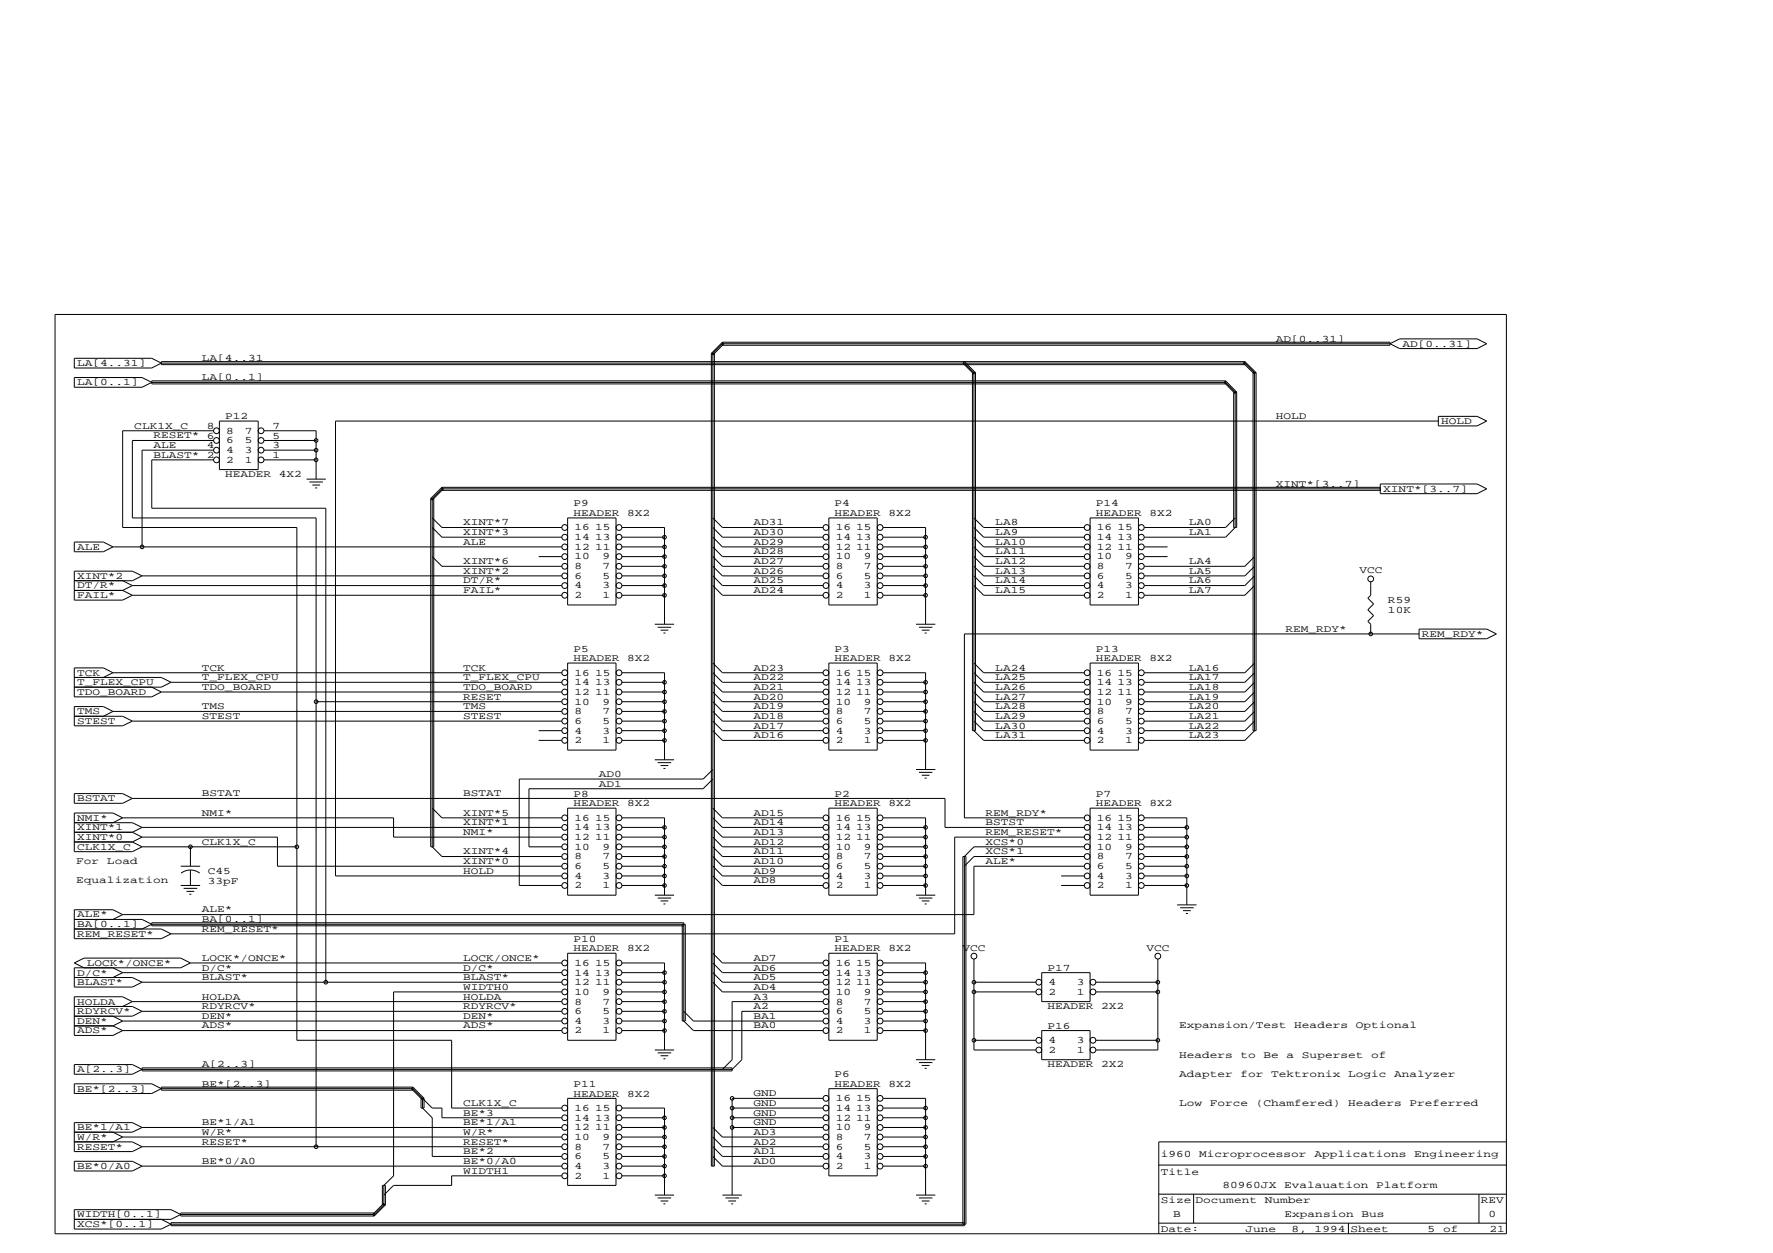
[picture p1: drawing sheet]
<svg xmlns="http://www.w3.org/2000/svg" width="297mm" height="210mm" viewBox="0 0 297 210" stroke-linecap="round" stroke-linejoin="round" font-family="sans-serif">
<g fill="none" stroke="#000" stroke-width=".17">
<path d="M9.2 52.7h243.2v154h-243.2zM119.2 59.2h.5v136.2h-.5zM121 57.3h111.9v.5h-111.9zM121 57.3l-1.8 1.9M121.3 57.6l-1.9 1.9-.2-.3M232.9 57.6l1.6-.8h13l1.6 .8-1.6 .8h-13zM232.9 57.6h-111.9l-1.6 1.6v136.2M12.4 60h13l1.6 .8-1.6 .8h-13zM12.4 63.2h11.4l1.6 .9-1.6 .8h-11.4zM25.4 64.1h179.9l1.6 1.6v22.7l-1.6 1.6h-13.6M25.4 63.8h179.9v.5h-179.9zM27 60.8h181.6l1.6 1.6v60l-1.6 1.6h-16.9"/>
<path d="M27 60.6h181.6v.5h-181.6zM35.8 73.8h-13.6v13h30.8v105.3M35.8 72.2h-15.3v16.2h29.2v85.9h26v11.3h18.4M35.8 77h-10.4v8.1h29.2v79.4M35.8 75.4h-12v16.2M36.8 70.5h6.5v8.2h-6.5zM44.2 77h8.8M44.2 75.4h8.8M44.2 73.8h8.8M44.2 72.2h8.8v8.1M161.6 60.8l1.6 1.6v60l1.6 1.6h16.9M162.9 62.4h.5v60h-.5z"/>
<path d="M163.4 62.4l-1.8-1.8-.3 .2 1.9 1.9M205.3 63.8l-.2 .3 1.8 1.8M205.3 63.8l1.9 1.9M206.7 65.7h.5v22.7h-.5zM208.6 60.6l1.8 1.8M208.6 60.6l-.3 .2 1.9 1.9M209.9 62.4h.5v60h-.5zM241 69.7h6.5l1.6 .8-1.6 .8h-6.5zM241 70.5h-184.8v76.2h37.9M12.4 90.8h4.9l1.6 .8-1.6 .8h-4.9zM12.4 98.9h8.1M18.9 91.6h75.2"/>
<path d="M20.5 98.9l1.7 .8M20.5 97.3l1.7 .8M22.2 98.1l-1.7 .8M22.2 99.7h71.9M22.2 98.1h71.9M23.8 96.5l-1.6-.8h-9.8v4.8h8.1l1.7-.8M23.8 96.5l-1.6 .8h-9.8M23.8 96.5h70.3M51.4 80.3h3.2M51.8 80.7h2.3M52.3 81.3h1.3M52.8 81.7h.3"/>
<path d="M72.2 83.5h.5v58.4h-.5zM72.4 86.8l1.6 1.6h20.1M72.4 88.4l1.6 1.6h20.1M72.4 93.2l1.6 1.7h20.1M74 81.6v.5h157.2M74 81.6l-1.8 1.9M74 81.6h157.2M74.3 81.9l-1.9 1.9-.2-.3M90.2 93.2h3.9M95.1 86.8h8.1v14.5h-8.1zM104.2 88.4h7.1v16.2M104.2 99.7h7.1"/>
<path d="M104.2 98.1h7.1M104.2 96.5h7.1M104.2 94.9h7.1M104.2 93.2h7.1M104.2 91.6h7.1M104.2 90h7.1M119.4 86.8l1.6 1.6h16.9M119.4 88.4l1.6 1.6h16.9M119.4 90l1.6 1.6h16.9M119.4 91.6l1.6 1.6h16.9M119.4 93.2l1.6 1.7h16.9M119.4 94.9l1.6 1.6h16.9"/>
<path d="M119.4 96.5l1.6 1.6h16.9M119.4 98.1l1.6 1.6h16.9M138.9 86.8h8.1v14.5h-8.1zM148 88.4h7.1v16.2M148 99.7h7.1M148 98.1h7.1M148 96.5h7.1M148 94.9h7.1M148 93.2h7.1M148 91.6h7.1M148 90h7.1M163.2 86.8l1.6 1.6h16.9"/>
<path d="M163.2 88.4l1.6 1.6h16.9M163.2 90l1.6 1.6h16.9M163.2 91.6l1.6 1.6h16.9M163.2 93.2l1.6 1.7h16.9M163.2 94.9l1.6 1.6h16.9M163.2 96.5l1.6 1.6h16.9M163.2 98.1l1.6 1.6h16.9M182.6 86.8h8.1v14.5h-8.1zM191.7 93.2h3.9M191.7 91.6h3.9M206.9 86.8l-1.6 1.6h-13.6M210.2 93.2l-1.6 1.7h-16.9"/>
<path d="M210.2 94.9l-1.6 1.6h-16.9M210.2 96.5l-1.6 1.6h-16.9M210.2 98.1l-1.6 1.6h-16.9M229.6 97.5v2.2l-.4 .5 .9 1-.9 1 .9 .9-.9 1 .4 .5v1.6M231.2 81.9h-157.2l-1.6 1.6v58.4l1.6 1.6h20.1M231.2 81.1h16.3l1.6 .8-1.6 .8h-16.3zM12.4 113.5h14.6l1.7 .8M12.4 120h8.1l1.7 .8M18.9 112.7l-1.6-.8h-4.9v4.8h13l1.6-.8M18.9 119.2l-1.6-.8h-4.9v3.2h8.1l1.7-.8M18.9 112.7l-1.6 .8M18.9 119.2l-1.6 .8"/>
<path d="M18.9 112.7h75.2M18.9 119.2h75.2M25.4 115.1l1.6 .8M27 115.9h67.1M28.7 114.3l-1.7 .8h-14.6M28.7 114.3h65.4M53 117.6h41.1M95.1 111.1h8.1v14.6h-8.1zM104.2 112.7h7.1v14.6M104.2 114.3h7.1M104.2 115.9h7.1M104.2 117.6h7.1"/>
<path d="M104.2 119.2h7.1M109.7 104.6h3.2M110.2 105.1h2.2M110.7 105.6h1.3M111.2 106h.3M119.4 111.1l1.6 1.6h16.9M119.4 112.7l1.6 1.6h16.9M119.4 114.3l1.6 1.6h16.9M119.4 115.9l1.6 1.7h16.9M119.4 117.6l1.6 1.6h16.9M119.4 119.2l1.6 1.6h16.9M138.9 111.1h8.1v14.6h-8.1z"/>
<path d="M148 112.7h7.1v16.2M148 114.3h7.1M148 115.9h7.1M148 117.6h7.1M148 119.2h7.1M153.5 104.6h3.2M153.9 105.1h2.3M154.4 105.6h1.3M154.9 106h.3M163.2 111.1l1.6 1.6h16.9M163.2 112.7l1.6 1.6h16.9M163.2 114.3l1.6 1.6h16.9"/>
<path d="M163.2 115.9l1.6 1.7h16.9M163.2 117.6l1.6 1.6h16.9M163.2 119.2l1.6 1.6h16.9M182.6 111.1h8.1v14.6h-8.1zM210.2 119.2l-1.6 1.6h-16.9M210.2 111.1l-1.6 1.6h-16.9M210.2 112.7l-1.6 1.6h-16.9M210.2 114.3l-1.6 1.6h-16.9M210.2 115.9l-1.6 1.7h-16.9M210.2 117.6l-1.6 1.6h-16.9M237.7 105.4h11.4l1.6 .8-1.6 .8h-11.4zM237.7 106.2h-76.1v30.8h20.1"/>
<path d="M12.4 132.9h8.1l1.7 .9-1.7 .8h-8.1zM12.4 137.8h9.8l1.6 .8M12.4 139.4h9.8M20.5 137l-1.6-.8h-6.5v6.5h9.8l1.6-.8M20.5 137l-1.6 .8M20.5 137h45.4v3.2h28.2M22.2 139.4l1.6 .8M22.2 120.8h71.9M22.2 133.8h136.1v4.8h23.4M23.8 138.6l-1.6 .8M23.8 138.6h70.3M72.4 135.4l1.6 1.6h20.1"/>
<path d="M90.2 122.4h3.9M90.2 124h3.9M95.1 135.4h8.1v14.6h-8.1zM104.2 122.4h7.1M104.2 120.8h7.1M104.2 124h7.1M104.2 137h7.1v13M104.2 138.6h7.1M109.7 127.3h3.2M110.2 127.8h2.2M110.7 128.2h1.3M111.2 128.7h.3"/>
<path d="M119.4 128.9l-1.6 1.6h-30.8v17.8h7.1M119.4 120.8l1.6 1.6h16.9M119.4 122.4l1.6 1.6h16.9M119.4 130.5l-1.6 1.6h-29.2v9.8h5.5M119.4 135.4l1.6 1.6h16.9M119.4 137l1.6 1.6h16.9M119.4 138.6l1.6 1.6h16.9M138.9 135.4h8.1v14.6h-8.1zM148 122.4h7.1M148 120.8h7.1M148 124h7.1M148 137h7.1v13"/>
<path d="M148 138.6h7.1M153.5 128.9h3.2M153.9 129.4h2.3M154.4 129.9h1.3M154.9 130.4h.3M163.2 120.8l1.6 1.6h16.9M182.6 135.4h8.1v14.6h-8.1zM191.7 137h7.1v14.6M191.7 138.6h7.1M210.2 120.8l-1.6 1.6h-16.9M12.4 141h9.8M12.4 154h11.4l1.6 .8"/>
<path d="M12.4 155.6h14.6l1.7 .8M20.5 153.2l-1.6-.8h-6.5v4.9h14.6l1.7-.9M20.5 153.2l-1.6 .8M22.2 141l1.6 .9M23.8 140.2h22.7v4.9h47.6M23.8 140.2l-1.6 .8M23.8 141.9h25.9M25.4 154.8l-1.6 .8M25.4 154.8h89.4v16.2h-.5v-16.2M30.3 145.1h3.2M30.3 148.3h3.2M30.8 148.8h2.2"/>
<path d="M31.2 149.3h1.3M31.7 149.8h.4M31.9 145.7a2.59 2.59 0 0 1 1.6 .6M31.9 145.7a2.59 2.59 0 0 0-1.6 .6M31.9 141.9v3.2M31.9 145.7v2.6M95.1 159.7h8.1v14.6h-8.1zM104.2 145.1h7.1M104.2 148.3h7.1M104.2 141.9h7.1M104.2 143.5h7.1M104.2 140.2h7.1"/>
<path d="M104.2 146.7h7.1M109.7 150h3.2M110.2 150.4h2.2M110.7 150.9h1.3M111.2 151.4h.3M114.6 155.1h-89.2v-.5h89.2v16.4l1.6 1.6h21.7M119.4 140.2l1.6 1.7h16.9M119.4 141.9l1.6 1.6h16.9M119.4 143.5l1.6 1.6h16.9M119.4 145.1l1.6 1.6h16.9M119.4 146.7l1.6 1.6h16.9M119.4 159.7l1.6 1.6h16.9"/>
<path d="M138.9 159.7h8.1v14.6h-8.1zM148 145.1h7.1M148 148.3h7.1M148 141.9h7.1M148 143.5h7.1M148 140.2h7.1M148 146.7h7.1M153.5 150h3.2M153.9 150.4h2.3M154.4 150.9h1.3M154.9 151.4h.3M177.8 148.3h3.9"/>
<path d="M177.8 146.7h3.9M181.7 145.1h-18.5v8.1h-142.7M181.7 141.9h-18.5l-1.6 1.6v61.8h-132.9v-.5h132.9M181.7 143.5h-18.5l-1.6 1.6M181.7 140.2h-21.8v16.2h-131.2M191.7 145.1h7.1M191.7 148.3h7.1M191.7 141.9h7.1M191.7 143.5h7.1M191.7 140.2h7.1M191.7 146.7h7.1M197.2 151.6h3.3"/>
<path d="M197.7 152.1h2.3M198.2 152.6h1.3M198.7 153h.3M12.4 178.3h9.8l1.6 .8-1.6 .9h-9.8zM12.4 163.8h9.8l1.6 .7M12.4 168.6h9.8l1.6 .8M12.4 171.9h6.5M18.9 162.1l1.6 .8M18.9 170.2l1.6 .8M18.9 171.9l1.6 .7M20.5 162.9l-1.6 .9M20.5 162.9h73.6"/>
<path d="M20.5 172.6h73.6M20.5 171l-1.6 .9M20.5 171h73.6M22.2 167.8l-1.7-.8h-8.1v6.5h6.5l1.6-.9M22.2 167.8h71.9M22.2 167.8l-1.7 .8M23.8 169.4l-1.6 .8h-9.8M23.8 178.9h98.9v.5h-98.9zM23.8 164.5h70.3M23.8 169.4h70.3M31.9 161.3l-1.6 .8h-17.9v3.3h9.8l1.6-.9M31.9 161.3l-1.6-.8h-16.2l-1.7 .8 1.7 .8"/>
<path d="M31.9 161.3h62.2M94.1 166.2h-28.2v30.8l-1.6 1.6v3.2l-1.6 1.7h-32.4M104.2 162.9h7.1M104.2 167.8h7.1M104.2 172.6h7.1M104.2 171h7.1M104.2 161.3h7.1v14.6M104.2 164.5h7.1M104.2 166.2h7.1M104.2 169.4h7.1M109.7 175.9h3.2M110.2 176.4h2.2"/>
<path d="M110.7 176.9h1.3M111.2 177.4h.3M114.6 169.4l1.6 1.6h21.7M119.4 161.3l1.6 1.6h16.9M119.4 162.9l1.6 1.6h16.9M119.4 164.5l1.6 1.7h16.9M137.9 167.8h-15.2v9.7l-1.7 1.6M137.9 169.4h-13.6v8.1l-1.6 1.6h-98.9M148 162.9h7.1M148 167.8h7.1M148 172.6h7.1M148 171h7.1"/>
<path d="M148 161.3h7.1v16.2M148 164.5h7.1M148 166.2h7.1M148 169.4h7.1M153.5 177.5h3.2M153.9 178h2.3M154.4 178.5h1.3M154.9 179h.3M163.2 160.7v15.2h10.4M163.2 174.3h10.4M163.2 164.5h10.4M163.2 166.2h10.4"/>
<path d="M174.5 162.9h8.1v4.9h-8.1zM174.5 172.6h8.1v4.9h-8.1zM183.6 174.3h10.4M183.6 164.5h10.4M183.6 166.2h10.4M194 160.7v15.2h-10.4M12.4 191.3h9.8l1.6 .8M12.4 181.6h13l1.6 .8-1.6 .8h-13zM12.4 194.5h9.8l1.6 .9-1.6 .8h-9.8zM18.9 189.7l1.6 .8M20.5 190.5l-1.6 .8M20.5 190.5h73.6"/>
<path d="M23.8 188.9l-1.6-.8h-9.8v4.8h9.8l1.6-.8M23.8 188.9l-1.6 .8h-9.8M23.8 195.4h70.3M23.8 192.1h70.3M23.8 188.9h70.3M27 182.4h42.2l3.2 3.2h1.6v1.6h20.1M27 182.1h42.2v.5h-42.2zM64.1 198.6h.5v3.2h-.5zM69.2 182.1l1.8 1.9M69.2 182.1l-.3 .3 1.9 1.9M70.5 184h.5v1.6h-.5zM70.8 184v1.6l1.6 1.6v6.5h21.7"/>
<path d="M94.1 197h-18.4v1.6h-9.8l-1.6 1.6M95.1 184h8.1v14.6h-8.1zM104.2 197h7.1M104.2 185.6h7.1v14.6M104.2 195.4h7.1M104.2 187.2h7.1M104.2 193.7h7.1M104.2 192.1h7.1M104.2 190.5h7.1M104.2 188.9h7.1M119.4 188.9l1.6 1.6h16.9M119.4 190.5l1.6 1.6h16.9"/>
<path d="M119.4 192.1l1.6 1.6h16.9M119.4 193.7l1.6 1.7h16.9M122.7 185.6h15.2M122.7 187.2h15.2M122.7 188.9h15.2M137.9 184h-15.2v16.2M138.9 182.4h8.1v14.6h-8.1zM148 184h7.1v16.2M148 185.6h7.1M148 195.4h7.1M148 187.2h7.1M148 193.7h7.1"/>
<path d="M148 192.1h7.1M148 190.5h7.1M148 188.9h7.1M194.1 195.2h58.2M252.3 191.3h-58.2v15.4M27 204.3l1.7 .8M28.7 205.1h133.1v-61.6h-.5v61.6M30.3 203.5l-1.6-.9h-16.3v3.3h14.6l1.7-.8M30.3 203.5l-1.6 .8h-16.3M30.3 203.2h32.4v.5h-32.4zM64.3 201.6l-1.9 1.9 .3 .2M64.6 201.8l-1.9 1.9"/>
<path d="M109.7 200.2h3.2M110.2 200.7h2.2M110.7 201.2h1.3M111.2 201.7h.3M121 200.2h3.3M121.5 200.7h2.3M122 201.2h1.3M122.5 201.7h.3M153.5 200.2h3.2M153.9 200.7h2.3M154.4 201.2h1.3M154.9 201.7h.3"/>
<path d="M194.1 204.9h58.2M194.1 200.1h58.2M200 200.1v4.8M225.9 204.9v1.8M247.8 200.1v4.8"/>
<circle cx="36.3" cy="73.8" r=".48"/>
<circle cx="36.3" cy="72.2" r=".48"/>
<circle cx="36.3" cy="77" r=".48"/>
<circle cx="36.3" cy="75.4" r=".48"/>
<circle cx="43.7" cy="73.8" r=".48"/>
<circle cx="43.7" cy="72.2" r=".48"/>
<circle cx="43.7" cy="77" r=".48"/>
<circle cx="43.7" cy="75.4" r=".48"/>
<circle cx="53" cy="73.8" r=".3"/>
<circle cx="53" cy="75.4" r=".3"/>
<circle cx="53" cy="77" r=".3"/>
<circle cx="23.8" cy="91.6" r=".3"/>
<circle cx="94.6" cy="96.5" r=".48"/>
<circle cx="94.6" cy="93.2" r=".48"/>
<circle cx="94.6" cy="88.4" r=".48"/>
<circle cx="94.6" cy="98.1" r=".48"/>
<circle cx="94.6" cy="90" r=".48"/>
<circle cx="94.6" cy="91.6" r=".48"/>
<circle cx="94.6" cy="99.7" r=".48"/>
<circle cx="94.6" cy="94.9" r=".48"/>
<circle cx="103.7" cy="96.5" r=".48"/>
<circle cx="103.7" cy="88.4" r=".48"/>
<circle cx="103.7" cy="93.2" r=".48"/>
<circle cx="103.7" cy="98.1" r=".48"/>
<circle cx="103.7" cy="94.9" r=".48"/>
<circle cx="103.7" cy="91.6" r=".48"/>
<circle cx="103.7" cy="90" r=".48"/>
<circle cx="103.7" cy="99.7" r=".48"/>
<circle cx="111.3" cy="90" r=".3"/>
<circle cx="111.3" cy="96.5" r=".3"/>
<circle cx="111.3" cy="91.6" r=".3"/>
<circle cx="111.3" cy="99.7" r=".3"/>
<circle cx="111.3" cy="94.9" r=".3"/>
<circle cx="111.3" cy="98.1" r=".3"/>
<circle cx="111.3" cy="93.2" r=".3"/>
<circle cx="138.4" cy="96.5" r=".48"/>
<circle cx="138.4" cy="93.2" r=".48"/>
<circle cx="138.4" cy="88.4" r=".48"/>
<circle cx="138.4" cy="98.1" r=".48"/>
<circle cx="138.4" cy="90" r=".48"/>
<circle cx="138.4" cy="94.9" r=".48"/>
<circle cx="138.4" cy="91.6" r=".48"/>
<circle cx="138.4" cy="99.7" r=".48"/>
<circle cx="147.4" cy="96.5" r=".48"/>
<circle cx="147.4" cy="88.4" r=".48"/>
<circle cx="147.4" cy="93.2" r=".48"/>
<circle cx="147.4" cy="98.1" r=".48"/>
<circle cx="147.4" cy="94.9" r=".48"/>
<circle cx="147.4" cy="91.6" r=".48"/>
<circle cx="147.4" cy="90" r=".48"/>
<circle cx="147.4" cy="99.7" r=".48"/>
<circle cx="155.1" cy="91.6" r=".3"/>
<circle cx="155.1" cy="90" r=".3"/>
<circle cx="155.1" cy="94.9" r=".3"/>
<circle cx="155.1" cy="99.7" r=".3"/>
<circle cx="155.1" cy="96.5" r=".3"/>
<circle cx="155.1" cy="98.1" r=".3"/>
<circle cx="155.1" cy="93.2" r=".3"/>
<circle cx="182.1" cy="96.5" r=".48"/>
<circle cx="182.1" cy="88.4" r=".48"/>
<circle cx="182.1" cy="93.2" r=".48"/>
<circle cx="182.1" cy="98.1" r=".48"/>
<circle cx="182.1" cy="91.6" r=".48"/>
<circle cx="182.1" cy="94.9" r=".48"/>
<circle cx="182.1" cy="90" r=".48"/>
<circle cx="182.1" cy="99.7" r=".48"/>
<circle cx="191.2" cy="96.5" r=".48"/>
<circle cx="191.2" cy="93.2" r=".48"/>
<circle cx="191.2" cy="88.4" r=".48"/>
<circle cx="191.2" cy="98.1" r=".48"/>
<circle cx="191.2" cy="99.7" r=".48"/>
<circle cx="191.2" cy="94.9" r=".48"/>
<circle cx="191.2" cy="91.6" r=".48"/>
<circle cx="191.2" cy="90" r=".48"/>
<circle cx="229.6" cy="97" r=".48"/>
<circle cx="53" cy="117.6" r=".3"/>
<circle cx="94.6" cy="112.7" r=".48"/>
<circle cx="94.6" cy="115.9" r=".48"/>
<circle cx="94.6" cy="119.2" r=".48"/>
<circle cx="94.6" cy="117.6" r=".48"/>
<circle cx="94.6" cy="114.3" r=".48"/>
<circle cx="103.7" cy="112.7" r=".48"/>
<circle cx="103.7" cy="115.9" r=".48"/>
<circle cx="103.7" cy="119.2" r=".48"/>
<circle cx="103.7" cy="117.6" r=".48"/>
<circle cx="103.7" cy="114.3" r=".48"/>
<circle cx="111.3" cy="115.9" r=".3"/>
<circle cx="111.3" cy="117.6" r=".3"/>
<circle cx="111.3" cy="119.2" r=".3"/>
<circle cx="111.3" cy="114.3" r=".3"/>
<circle cx="138.4" cy="115.9" r=".48"/>
<circle cx="138.4" cy="112.7" r=".48"/>
<circle cx="138.4" cy="119.2" r=".48"/>
<circle cx="138.4" cy="117.6" r=".48"/>
<circle cx="138.4" cy="114.3" r=".48"/>
<circle cx="147.4" cy="112.7" r=".48"/>
<circle cx="147.4" cy="115.9" r=".48"/>
<circle cx="147.4" cy="119.2" r=".48"/>
<circle cx="147.4" cy="117.6" r=".48"/>
<circle cx="147.4" cy="114.3" r=".48"/>
<circle cx="155.1" cy="115.9" r=".3"/>
<circle cx="155.1" cy="117.6" r=".3"/>
<circle cx="155.1" cy="119.2" r=".3"/>
<circle cx="155.1" cy="114.3" r=".3"/>
<circle cx="182.1" cy="112.7" r=".48"/>
<circle cx="182.1" cy="115.9" r=".48"/>
<circle cx="182.1" cy="119.2" r=".48"/>
<circle cx="182.1" cy="117.6" r=".48"/>
<circle cx="182.1" cy="114.3" r=".48"/>
<circle cx="191.2" cy="115.9" r=".48"/>
<circle cx="191.2" cy="112.7" r=".48"/>
<circle cx="191.2" cy="119.2" r=".48"/>
<circle cx="191.2" cy="117.6" r=".48"/>
<circle cx="191.2" cy="114.3" r=".48"/>
<circle cx="229.6" cy="106.2" r=".3"/>
<circle cx="94.6" cy="120.8" r=".48"/>
<circle cx="94.6" cy="124" r=".48"/>
<circle cx="94.6" cy="138.6" r=".48"/>
<circle cx="94.6" cy="137" r=".48"/>
<circle cx="94.6" cy="122.4" r=".48"/>
<circle cx="103.7" cy="120.8" r=".48"/>
<circle cx="103.7" cy="138.6" r=".48"/>
<circle cx="103.7" cy="124" r=".48"/>
<circle cx="103.7" cy="122.4" r=".48"/>
<circle cx="103.7" cy="137" r=".48"/>
<circle cx="111.3" cy="138.6" r=".3"/>
<circle cx="111.3" cy="122.4" r=".3"/>
<circle cx="111.3" cy="120.8" r=".3"/>
<circle cx="111.3" cy="124" r=".3"/>
<circle cx="138.4" cy="120.8" r=".48"/>
<circle cx="138.4" cy="138.6" r=".48"/>
<circle cx="138.4" cy="124" r=".48"/>
<circle cx="138.4" cy="122.4" r=".48"/>
<circle cx="138.4" cy="137" r=".48"/>
<circle cx="147.4" cy="120.8" r=".48"/>
<circle cx="147.4" cy="124" r=".48"/>
<circle cx="147.4" cy="138.6" r=".48"/>
<circle cx="147.4" cy="137" r=".48"/>
<circle cx="147.4" cy="122.4" r=".48"/>
<circle cx="155.1" cy="122.4" r=".3"/>
<circle cx="155.1" cy="138.6" r=".3"/>
<circle cx="155.1" cy="120.8" r=".3"/>
<circle cx="155.1" cy="124" r=".3"/>
<circle cx="182.1" cy="120.8" r=".48"/>
<circle cx="182.1" cy="138.6" r=".48"/>
<circle cx="182.1" cy="124" r=".48"/>
<circle cx="182.1" cy="122.4" r=".48"/>
<circle cx="182.1" cy="137" r=".48"/>
<circle cx="191.2" cy="120.8" r=".48"/>
<circle cx="191.2" cy="138.6" r=".48"/>
<circle cx="191.2" cy="124" r=".48"/>
<circle cx="191.2" cy="137" r=".48"/>
<circle cx="191.2" cy="122.4" r=".48"/>
<circle cx="198.8" cy="138.6" r=".3"/>
<circle cx="31.9" cy="141.9" r=".3"/>
<circle cx="49.7" cy="141.9" r=".3"/>
<circle cx="94.6" cy="146.7" r=".48"/>
<circle cx="94.6" cy="140.2" r=".48"/>
<circle cx="94.6" cy="145.1" r=".48"/>
<circle cx="94.6" cy="141.9" r=".48"/>
<circle cx="94.6" cy="143.5" r=".48"/>
<circle cx="94.6" cy="148.3" r=".48"/>
<circle cx="103.7" cy="146.7" r=".48"/>
<circle cx="103.7" cy="140.2" r=".48"/>
<circle cx="103.7" cy="145.1" r=".48"/>
<circle cx="103.7" cy="141.9" r=".48"/>
<circle cx="103.7" cy="143.5" r=".48"/>
<circle cx="103.7" cy="148.3" r=".48"/>
<circle cx="111.3" cy="146.7" r=".3"/>
<circle cx="111.3" cy="143.5" r=".3"/>
<circle cx="111.3" cy="141.9" r=".3"/>
<circle cx="111.3" cy="140.2" r=".3"/>
<circle cx="111.3" cy="145.1" r=".3"/>
<circle cx="111.3" cy="148.3" r=".3"/>
<circle cx="138.4" cy="146.7" r=".48"/>
<circle cx="138.4" cy="140.2" r=".48"/>
<circle cx="138.4" cy="145.1" r=".48"/>
<circle cx="138.4" cy="141.9" r=".48"/>
<circle cx="138.4" cy="143.5" r=".48"/>
<circle cx="138.4" cy="148.3" r=".48"/>
<circle cx="147.4" cy="146.7" r=".48"/>
<circle cx="147.4" cy="140.2" r=".48"/>
<circle cx="147.4" cy="145.1" r=".48"/>
<circle cx="147.4" cy="143.5" r=".48"/>
<circle cx="147.4" cy="141.9" r=".48"/>
<circle cx="147.4" cy="148.3" r=".48"/>
<circle cx="155.1" cy="146.7" r=".3"/>
<circle cx="155.1" cy="141.9" r=".3"/>
<circle cx="155.1" cy="143.5" r=".3"/>
<circle cx="155.1" cy="140.2" r=".3"/>
<circle cx="155.1" cy="148.3" r=".3"/>
<circle cx="155.1" cy="145.1" r=".3"/>
<circle cx="182.1" cy="146.7" r=".48"/>
<circle cx="182.1" cy="140.2" r=".48"/>
<circle cx="182.1" cy="145.1" r=".48"/>
<circle cx="182.1" cy="141.9" r=".48"/>
<circle cx="182.1" cy="143.5" r=".48"/>
<circle cx="182.1" cy="148.3" r=".48"/>
<circle cx="191.2" cy="146.7" r=".48"/>
<circle cx="191.2" cy="140.2" r=".48"/>
<circle cx="191.2" cy="145.1" r=".48"/>
<circle cx="191.2" cy="143.5" r=".48"/>
<circle cx="191.2" cy="141.9" r=".48"/>
<circle cx="191.2" cy="148.3" r=".48"/>
<circle cx="198.8" cy="146.7" r=".3"/>
<circle cx="198.8" cy="143.5" r=".3"/>
<circle cx="198.8" cy="141.9" r=".3"/>
<circle cx="198.8" cy="140.2" r=".3"/>
<circle cx="198.8" cy="145.1" r=".3"/>
<circle cx="198.8" cy="148.3" r=".3"/>
<circle cx="54.6" cy="164.5" r=".3"/>
<circle cx="94.6" cy="171" r=".48"/>
<circle cx="94.6" cy="169.4" r=".48"/>
<circle cx="94.6" cy="161.3" r=".48"/>
<circle cx="94.6" cy="167.8" r=".48"/>
<circle cx="94.6" cy="166.2" r=".48"/>
<circle cx="94.6" cy="162.9" r=".48"/>
<circle cx="94.6" cy="164.5" r=".48"/>
<circle cx="94.6" cy="172.6" r=".48"/>
<circle cx="103.7" cy="171" r=".48"/>
<circle cx="103.7" cy="169.4" r=".48"/>
<circle cx="103.7" cy="162.9" r=".48"/>
<circle cx="103.7" cy="166.2" r=".48"/>
<circle cx="103.7" cy="161.3" r=".48"/>
<circle cx="103.7" cy="167.8" r=".48"/>
<circle cx="103.7" cy="172.6" r=".48"/>
<circle cx="103.7" cy="164.5" r=".48"/>
<circle cx="111.3" cy="169.4" r=".3"/>
<circle cx="111.3" cy="171" r=".3"/>
<circle cx="111.3" cy="172.6" r=".3"/>
<circle cx="111.3" cy="162.9" r=".3"/>
<circle cx="111.3" cy="164.5" r=".3"/>
<circle cx="111.3" cy="167.8" r=".3"/>
<circle cx="111.3" cy="166.2" r=".3"/>
<circle cx="138.4" cy="171" r=".48"/>
<circle cx="138.4" cy="169.4" r=".48"/>
<circle cx="138.4" cy="166.2" r=".48"/>
<circle cx="138.4" cy="161.3" r=".48"/>
<circle cx="138.4" cy="162.9" r=".48"/>
<circle cx="138.4" cy="167.8" r=".48"/>
<circle cx="138.4" cy="164.5" r=".48"/>
<circle cx="138.4" cy="172.6" r=".48"/>
<circle cx="147.4" cy="171" r=".48"/>
<circle cx="147.4" cy="169.4" r=".48"/>
<circle cx="147.4" cy="167.8" r=".48"/>
<circle cx="147.4" cy="166.2" r=".48"/>
<circle cx="147.4" cy="161.3" r=".48"/>
<circle cx="147.4" cy="162.9" r=".48"/>
<circle cx="147.4" cy="172.6" r=".48"/>
<circle cx="147.4" cy="164.5" r=".48"/>
<circle cx="155.1" cy="169.4" r=".3"/>
<circle cx="155.1" cy="171" r=".3"/>
<circle cx="155.1" cy="164.5" r=".3"/>
<circle cx="155.1" cy="162.9" r=".3"/>
<circle cx="155.1" cy="172.6" r=".3"/>
<circle cx="155.1" cy="167.8" r=".3"/>
<circle cx="155.1" cy="166.2" r=".3"/>
<circle cx="163.2" cy="160.2" r=".48"/>
<circle cx="163.2" cy="174.3" r=".3"/>
<circle cx="163.2" cy="164.5" r=".3"/>
<circle cx="163.2" cy="166.2" r=".3"/>
<circle cx="174" cy="174.3" r=".48"/>
<circle cx="174" cy="166.2" r=".48"/>
<circle cx="174" cy="175.9" r=".48"/>
<circle cx="174" cy="164.5" r=".48"/>
<circle cx="183.1" cy="174.3" r=".48"/>
<circle cx="183.1" cy="166.2" r=".48"/>
<circle cx="183.1" cy="175.9" r=".48"/>
<circle cx="183.1" cy="164.5" r=".48"/>
<circle cx="194" cy="160.2" r=".48"/>
<circle cx="194" cy="174.3" r=".3"/>
<circle cx="194" cy="164.5" r=".3"/>
<circle cx="194" cy="166.2" r=".3"/>
<circle cx="53" cy="192.1" r=".3"/>
<circle cx="94.6" cy="195.4" r=".48"/>
<circle cx="94.6" cy="193.7" r=".48"/>
<circle cx="94.6" cy="188.9" r=".48"/>
<circle cx="94.6" cy="192.1" r=".48"/>
<circle cx="94.6" cy="185.6" r=".48"/>
<circle cx="94.6" cy="197" r=".48"/>
<circle cx="94.6" cy="190.5" r=".48"/>
<circle cx="94.6" cy="187.2" r=".48"/>
<circle cx="103.7" cy="195.4" r=".48"/>
<circle cx="103.7" cy="193.7" r=".48"/>
<circle cx="103.7" cy="192.1" r=".48"/>
<circle cx="103.7" cy="188.9" r=".48"/>
<circle cx="103.7" cy="185.6" r=".48"/>
<circle cx="103.7" cy="190.5" r=".48"/>
<circle cx="103.7" cy="197" r=".48"/>
<circle cx="103.7" cy="187.2" r=".48"/>
<circle cx="111.3" cy="197" r=".3"/>
<circle cx="111.3" cy="188.9" r=".3"/>
<circle cx="111.3" cy="195.4" r=".3"/>
<circle cx="111.3" cy="193.7" r=".3"/>
<circle cx="111.3" cy="190.5" r=".3"/>
<circle cx="111.3" cy="192.1" r=".3"/>
<circle cx="111.3" cy="187.2" r=".3"/>
<circle cx="122.7" cy="188.9" r=".3"/>
<circle cx="122.7" cy="187.2" r=".3"/>
<circle cx="122.7" cy="184" r=".3"/>
<circle cx="122.7" cy="185.6" r=".3"/>
<circle cx="138.4" cy="195.4" r=".48"/>
<circle cx="138.4" cy="193.7" r=".48"/>
<circle cx="138.4" cy="192.1" r=".48"/>
<circle cx="138.4" cy="188.9" r=".48"/>
<circle cx="138.4" cy="185.6" r=".48"/>
<circle cx="138.4" cy="190.5" r=".48"/>
<circle cx="138.4" cy="187.2" r=".48"/>
<circle cx="138.4" cy="184" r=".48"/>
<circle cx="147.4" cy="193.7" r=".48"/>
<circle cx="147.4" cy="195.4" r=".48"/>
<circle cx="147.4" cy="188.9" r=".48"/>
<circle cx="147.4" cy="192.1" r=".48"/>
<circle cx="147.4" cy="185.6" r=".48"/>
<circle cx="147.4" cy="190.5" r=".48"/>
<circle cx="147.4" cy="187.2" r=".48"/>
<circle cx="147.4" cy="184" r=".48"/>
<circle cx="155.1" cy="193.7" r=".3"/>
<circle cx="155.1" cy="195.4" r=".3"/>
<circle cx="155.1" cy="188.9" r=".3"/>
<circle cx="155.1" cy="190.5" r=".3"/>
<circle cx="155.1" cy="192.1" r=".3"/>
<circle cx="155.1" cy="187.2" r=".3"/>
<circle cx="155.1" cy="185.6" r=".3"/>
</g>
<g font-size="1.7">
<text x="213.7" y="57.2">AD[0..31]</text>
<text x="235" y="58.1">AD[0..31]</text>
<text x="12.9" y="61.3">LA[4..31]</text>
<text x="12.9" y="64.5">LA[0..1]</text>
<text x="33.8" y="60.5">LA[4..31</text>
<text x="33.8" y="63.7">LA[0..1]</text>
<text x="22.5" y="71.8">CLK1X_C</text>
<text x="34.6" y="71.9">8</text>
<text x="37.7" y="70.2">P12</text>
<text x="45.7" y="71.9">7</text>
<text x="213.7" y="70.2">HOLD</text>
<text x="241.5" y="71">HOLD</text>
<text x="25.7" y="76.7">BLAST*</text>
<text x="25.7" y="75.1">ALE</text>
<text x="25.7" y="73.4">RESET*</text>
<text x="34.6" y="73.5">6</text>
<text x="34.6" y="75.1">4</text>
<text x="34.6" y="76.7">2</text>
<text x="37.9" y="74.3">6</text>
<text x="37.9" y="72.6">8</text>
<text x="37.9" y="75.9">4</text>
<text x="37.9" y="77.5">2</text>
<text x="41" y="75.9">3</text>
<text x="41" y="74.3">5</text>
<text x="41" y="72.6">7</text>
<text x="41" y="77.5">1</text>
<text x="45.7" y="75.1">3</text>
<text x="45.7" y="73.5">5</text>
<text x="45.7" y="76.7">1</text>
<text x="37.7" y="80">HEADER</text>
<text x="46.7" y="80">4X2</text>
<text x="213.7" y="81.5">XINT*[3..7]</text>
<text x="231.7" y="82.4">XINT*[3..7]</text>
<text x="77.6" y="88">XINT*7</text>
<text x="77.6" y="89.6">XINT*3</text>
<text x="96.1" y="84.8">P9</text>
<text x="96.1" y="86.4">HEADER</text>
<text x="96.2" y="88.8">16</text>
<text x="99.7" y="88.8">15</text>
<text x="105.1" y="86.4">8X2</text>
<text x="126.2" y="89.6">AD30</text>
<text x="126.2" y="88">AD31</text>
<text x="139.8" y="84.8">P4</text>
<text x="139.8" y="86.4">HEADER</text>
<text x="140" y="88.8">16</text>
<text x="143.5" y="88.8">15</text>
<text x="148.8" y="86.4">8X2</text>
<text x="166.8" y="89.6">LA9</text>
<text x="166.8" y="88">LA8</text>
<text x="183.6" y="84.8">P14</text>
<text x="183.6" y="86.4">HEADER</text>
<text x="183.8" y="88.8">16</text>
<text x="187.2" y="88.8">15</text>
<text x="192.6" y="86.4">8X2</text>
<text x="199.2" y="89.6">LA1</text>
<text x="199.2" y="88">LA0</text>
<text x="12.9" y="92.1">ALE</text>
<text x="77.6" y="94.5">XINT*6</text>
<text x="77.6" y="91.3">ALE</text>
<text x="96.2" y="95.4">8</text>
<text x="96.2" y="93.7">10</text>
<text x="96.2" y="92.1">12</text>
<text x="96.2" y="90.5">14</text>
<text x="99.7" y="92.1">11</text>
<text x="99.7" y="90.5">13</text>
<text x="101" y="95.4">7</text>
<text x="101" y="93.7">9</text>
<text x="126.2" y="94.5">AD27</text>
<text x="126.2" y="92.9">AD28</text>
<text x="126.2" y="91.3">AD29</text>
<text x="140" y="95.4">8</text>
<text x="140" y="93.7">10</text>
<text x="140" y="92.1">12</text>
<text x="140" y="90.5">14</text>
<text x="143.5" y="92.1">11</text>
<text x="143.5" y="90.5">13</text>
<text x="144.7" y="95.4">7</text>
<text x="144.7" y="93.7">9</text>
<text x="166.8" y="94.5">LA12</text>
<text x="166.8" y="92.9">LA11</text>
<text x="166.8" y="91.3">LA10</text>
<text x="183.8" y="95.4">8</text>
<text x="183.8" y="93.7">10</text>
<text x="183.8" y="92.1">12</text>
<text x="183.8" y="90.5">14</text>
<text x="187.2" y="92.1">11</text>
<text x="187.2" y="90.5">13</text>
<text x="188.5" y="95.4">7</text>
<text x="188.5" y="93.7">9</text>
<text x="199.2" y="94.5">LA4</text>
<text x="12.9" y="100.2">FAIL*</text>
<text x="12.9" y="98.6">DT/R*</text>
<text x="12.9" y="97">XINT*2</text>
<text x="77.6" y="96.1">XINT*2</text>
<text x="77.6" y="97.7">DT/R*</text>
<text x="77.6" y="99.4">FAIL*</text>
<text x="96.2" y="100.2">2</text>
<text x="96.2" y="98.6">4</text>
<text x="96.2" y="97">6</text>
<text x="101" y="100.2">1</text>
<text x="101" y="98.6">3</text>
<text x="101" y="97">5</text>
<text x="126.2" y="99.4">AD24</text>
<text x="126.2" y="97.7">AD25</text>
<text x="126.2" y="96.1">AD26</text>
<text x="140" y="100.2">2</text>
<text x="140" y="98.6">4</text>
<text x="140" y="97">6</text>
<text x="144.7" y="100.2">1</text>
<text x="144.7" y="98.6">3</text>
<text x="144.7" y="97">5</text>
<text x="166.8" y="99.4">LA15</text>
<text x="166.8" y="97.7">LA14</text>
<text x="166.8" y="96.1">LA13</text>
<text x="183.8" y="100.2">2</text>
<text x="183.8" y="98.6">4</text>
<text x="183.8" y="97">6</text>
<text x="188.5" y="100.2">1</text>
<text x="188.5" y="98.6">3</text>
<text x="188.5" y="97">5</text>
<text x="199.2" y="99.4">LA7</text>
<text x="199.2" y="97.7">LA6</text>
<text x="199.2" y="96.1">LA5</text>
<text x="227.7" y="96.1">VCC</text>
<text x="232.5" y="101">R59</text>
<text x="215.4" y="105.8">REM_RDY*</text>
<text x="232.5" y="102.6">10K</text>
<text x="238.2" y="106.7">REM_RDY*</text>
<text x="12.9" y="113.2">TCK</text>
<text x="33.8" y="112.3">TCK</text>
<text x="33.8" y="113.9">T_FLEX_CPU</text>
<text x="77.6" y="113.9">T_FLEX_CPU</text>
<text x="77.6" y="112.3">TCK</text>
<text x="96.1" y="109.1">P5</text>
<text x="96.1" y="110.7">HEADER</text>
<text x="96.2" y="113.2">16</text>
<text x="99.7" y="113.2">15</text>
<text x="105.1" y="110.7">8X2</text>
<text x="126.2" y="112.3">AD23</text>
<text x="126.2" y="113.9">AD22</text>
<text x="139.8" y="109.1">P3</text>
<text x="139.8" y="110.7">HEADER</text>
<text x="140" y="113.2">16</text>
<text x="143.5" y="113.2">15</text>
<text x="148.8" y="110.7">8X2</text>
<text x="166.8" y="112.3">LA24</text>
<text x="166.8" y="113.9">LA25</text>
<text x="183.6" y="109.1">P13</text>
<text x="183.6" y="110.7">HEADER</text>
<text x="183.8" y="113.2">16</text>
<text x="187.2" y="113.2">15</text>
<text x="192.6" y="110.7">8X2</text>
<text x="199.2" y="112.3">LA16</text>
<text x="199.2" y="113.9">LA17</text>
<text x="12.9" y="119.7">TMS</text>
<text x="12.9" y="114.8">T_FLEX_CPU</text>
<text x="12.9" y="116.4">TDO_BOARD</text>
<text x="33.8" y="118.8">TMS</text>
<text x="33.8" y="115.6">TDO_BOARD</text>
<text x="77.6" y="118.8">TMS</text>
<text x="77.6" y="115.6">TDO_BOARD</text>
<text x="77.6" y="117.2">RESET</text>
<text x="96.2" y="119.7">8</text>
<text x="96.2" y="118">10</text>
<text x="96.2" y="116.4">12</text>
<text x="96.2" y="114.8">14</text>
<text x="99.7" y="116.4">11</text>
<text x="99.7" y="114.8">13</text>
<text x="101" y="119.7">7</text>
<text x="101" y="118">9</text>
<text x="126.2" y="115.6">AD21</text>
<text x="126.2" y="117.2">AD20</text>
<text x="126.2" y="118.8">AD19</text>
<text x="140" y="119.7">8</text>
<text x="140" y="118">10</text>
<text x="140" y="116.4">12</text>
<text x="140" y="114.8">14</text>
<text x="143.5" y="116.4">11</text>
<text x="143.5" y="114.8">13</text>
<text x="144.7" y="119.7">7</text>
<text x="144.7" y="118">9</text>
<text x="166.8" y="115.6">LA26</text>
<text x="166.8" y="117.2">LA27</text>
<text x="166.8" y="118.8">LA28</text>
<text x="183.8" y="119.7">8</text>
<text x="183.8" y="118">10</text>
<text x="183.8" y="116.4">12</text>
<text x="183.8" y="114.8">14</text>
<text x="187.2" y="116.4">11</text>
<text x="187.2" y="114.8">13</text>
<text x="188.5" y="119.7">7</text>
<text x="188.5" y="118">9</text>
<text x="199.2" y="115.6">LA18</text>
<text x="199.2" y="117.2">LA19</text>
<text x="199.2" y="118.8">LA20</text>
<text x="12.9" y="121.3">STEST</text>
<text x="33.8" y="120.4">STEST</text>
<text x="77.6" y="120.4">STEST</text>
<text x="96.2" y="124.5">2</text>
<text x="96.2" y="122.9">4</text>
<text x="96.2" y="121.3">6</text>
<text x="101" y="124.5">1</text>
<text x="101" y="122.9">3</text>
<text x="101" y="121.3">5</text>
<text x="126.2" y="120.4">AD18</text>
<text x="126.2" y="122">AD17</text>
<text x="126.2" y="123.7">AD16</text>
<text x="140" y="124.5">2</text>
<text x="140" y="122.9">4</text>
<text x="140" y="121.3">6</text>
<text x="144.7" y="124.5">1</text>
<text x="144.7" y="122.9">3</text>
<text x="144.7" y="121.3">5</text>
<text x="166.8" y="120.4">LA29</text>
<text x="166.8" y="122">LA30</text>
<text x="166.8" y="123.7">LA31</text>
<text x="183.8" y="124.5">2</text>
<text x="183.8" y="122.9">4</text>
<text x="183.8" y="121.3">6</text>
<text x="188.5" y="124.5">1</text>
<text x="188.5" y="122.9">3</text>
<text x="188.5" y="121.3">5</text>
<text x="199.2" y="120.4">LA21</text>
<text x="199.2" y="122">LA22</text>
<text x="199.2" y="123.7">LA23</text>
<text x="100.3" y="131.8">AD1</text>
<text x="100.3" y="130.1">AD0</text>
<text x="12.9" y="134.2">BSTAT</text>
<text x="12.9" y="137.5">NMI*</text>
<text x="33.8" y="136.7">NMI*</text>
<text x="33.8" y="133.4">BSTAT</text>
<text x="77.6" y="133.4">BSTAT</text>
<text x="77.6" y="136.7">XINT*5</text>
<text x="96.1" y="133.5">P8</text>
<text x="96.1" y="135.1">HEADER</text>
<text x="96.2" y="137.5">16</text>
<text x="99.7" y="137.5">15</text>
<text x="105.1" y="135.1">8X2</text>
<text x="126.2" y="136.7">AD15</text>
<text x="139.8" y="133.5">P2</text>
<text x="139.8" y="135.1">HEADER</text>
<text x="140" y="137.5">16</text>
<text x="143.5" y="137.5">15</text>
<text x="148.8" y="135.1">8X2</text>
<text x="165.1" y="136.7">REM_RDY*</text>
<text x="183.6" y="133.5">P7</text>
<text x="183.6" y="135.1">HEADER</text>
<text x="183.8" y="137.5">16</text>
<text x="187.2" y="137.5">15</text>
<text x="192.6" y="135.1">8X2</text>
<text x="12.9" y="142.3">CLK1X_C</text>
<text x="12.9" y="139.1">XINT*1</text>
<text x="12.9" y="140.7">XINT*0</text>
<text x="33.8" y="141.5">CLK1X_C</text>
<text x="77.6" y="139.9">NMI*</text>
<text x="77.6" y="138.3">XINT*1</text>
<text x="77.6" y="143.1">XINT*4</text>
<text x="96.2" y="144">8</text>
<text x="96.2" y="142.3">10</text>
<text x="96.2" y="140.7">12</text>
<text x="96.2" y="139.1">14</text>
<text x="99.7" y="140.7">11</text>
<text x="99.7" y="139.1">13</text>
<text x="101" y="144">7</text>
<text x="101" y="142.3">9</text>
<text x="126.2" y="138.3">AD14</text>
<text x="126.2" y="139.9">AD13</text>
<text x="126.2" y="141.5">AD12</text>
<text x="126.2" y="143.1">AD11</text>
<text x="140" y="144">8</text>
<text x="140" y="142.3">10</text>
<text x="140" y="140.7">12</text>
<text x="140" y="139.1">14</text>
<text x="143.5" y="140.7">11</text>
<text x="143.5" y="139.1">13</text>
<text x="144.7" y="144">7</text>
<text x="144.7" y="142.3">9</text>
<text x="165.1" y="139.9">REM_RESET*</text>
<text x="165.1" y="138.3">BSTST</text>
<text x="165.1" y="141.5">XCS*0</text>
<text x="165.1" y="143.1">XCS*1</text>
<text x="183.8" y="144">8</text>
<text x="183.8" y="142.3">10</text>
<text x="183.8" y="140.7">12</text>
<text x="183.8" y="139.1">14</text>
<text x="187.2" y="140.7">11</text>
<text x="187.2" y="139.1">13</text>
<text x="188.5" y="144">7</text>
<text x="188.5" y="142.3">9</text>
<text x="12.8" y="144.8">For</text>
<text x="12.8" y="148">Equalization</text>
<text x="17.9" y="144.8">Load</text>
<text x="34.8" y="146.4">C45</text>
<text x="34.8" y="148">33pF</text>
<text x="77.6" y="146.4">HOLD</text>
<text x="77.6" y="144.8">XINT*0</text>
<text x="96.2" y="148.8">2</text>
<text x="96.2" y="147.2">4</text>
<text x="96.2" y="145.6">6</text>
<text x="101" y="148.8">1</text>
<text x="101" y="147.2">3</text>
<text x="101" y="145.6">5</text>
<text x="126.2" y="144.8">AD10</text>
<text x="126.2" y="146.4">AD9</text>
<text x="126.2" y="148">AD8</text>
<text x="140" y="148.8">2</text>
<text x="140" y="147.2">4</text>
<text x="140" y="145.6">6</text>
<text x="144.7" y="148.8">1</text>
<text x="144.7" y="147.2">3</text>
<text x="144.7" y="145.6">5</text>
<text x="165.1" y="144.8">ALE*</text>
<text x="183.8" y="148.8">2</text>
<text x="183.8" y="147.2">4</text>
<text x="183.8" y="145.6">6</text>
<text x="188.5" y="148.8">1</text>
<text x="188.5" y="147.2">3</text>
<text x="188.5" y="145.6">5</text>
<text x="12.9" y="155.3">BA[0..1]</text>
<text x="12.9" y="153.7">ALE*</text>
<text x="33.8" y="154.5">BA[0..1]</text>
<text x="33.8" y="152.9">ALE*</text>
<text x="12.9" y="156.9">REM_RESET*</text>
<text x="14.6" y="161.8">LOCK*/ONCE*</text>
<text x="33.8" y="156.1">REM_RESET*</text>
<text x="33.8" y="161">LOCK*/ONCE*</text>
<text x="77.6" y="161">LOCK/ONCE*</text>
<text x="96.1" y="157.8">P10</text>
<text x="96.1" y="159.4">HEADER</text>
<text x="96.2" y="161.8">16</text>
<text x="99.7" y="161.8">15</text>
<text x="105.1" y="159.4">8X2</text>
<text x="126.2" y="161">AD7</text>
<text x="139.8" y="157.8">P1</text>
<text x="139.8" y="159.4">HEADER</text>
<text x="140" y="161.8">16</text>
<text x="143.5" y="161.8">15</text>
<text x="148.8" y="159.4">8X2</text>
<text x="161.3" y="159.3">VCC</text>
<text x="192.1" y="159.3">VCC</text>
<text x="12.9" y="163.4">D/C*</text>
<text x="12.9" y="165">BLAST*</text>
<text x="33.8" y="162.6">D/C*</text>
<text x="33.8" y="164.2">BLAST*</text>
<text x="33.8" y="167.4">HOLDA</text>
<text x="77.6" y="162.6">D/C*</text>
<text x="77.6" y="164.2">BLAST*</text>
<text x="77.6" y="165.8">WIDTH0</text>
<text x="77.6" y="167.4">HOLDA</text>
<text x="96.2" y="166.6">10</text>
<text x="96.2" y="165">12</text>
<text x="96.2" y="163.4">14</text>
<text x="99.7" y="165">11</text>
<text x="99.7" y="163.4">13</text>
<text x="101" y="166.6">9</text>
<text x="126.2" y="162.6">AD6</text>
<text x="126.2" y="164.2">AD5</text>
<text x="126.2" y="165.8">AD4</text>
<text x="126.2" y="167.4">A3</text>
<text x="140" y="166.6">10</text>
<text x="140" y="165">12</text>
<text x="140" y="163.4">14</text>
<text x="143.5" y="165">11</text>
<text x="143.5" y="163.4">13</text>
<text x="144.7" y="166.6">9</text>
<text x="175.5" y="162.6">P17</text>
<text x="175.7" y="166.6">2</text>
<text x="175.7" y="165">4</text>
<text x="180.4" y="166.6">1</text>
<text x="180.4" y="165">3</text>
<text x="12.9" y="168.3">HOLDA</text>
<text x="12.9" y="169.9">RDYRCV*</text>
<text x="12.9" y="171.5">DEN*</text>
<text x="12.9" y="173.1">ADS*</text>
<text x="33.8" y="169.1">RDYRCV*</text>
<text x="33.8" y="170.7">DEN*</text>
<text x="33.8" y="172.3">ADS*</text>
<text x="77.6" y="169.1">RDYRCV*</text>
<text x="77.6" y="170.7">DEN*</text>
<text x="77.6" y="172.3">ADS*</text>
<text x="96.2" y="173.1">2</text>
<text x="96.2" y="171.5">4</text>
<text x="96.2" y="168.3">8</text>
<text x="96.2" y="169.9">6</text>
<text x="101" y="173.1">1</text>
<text x="101" y="171.5">3</text>
<text x="101" y="169.9">5</text>
<text x="101" y="168.3">7</text>
<text x="126.2" y="169.1">A2</text>
<text x="126.2" y="170.7">BA1</text>
<text x="126.2" y="172.3">BA0</text>
<text x="140" y="173.1">2</text>
<text x="140" y="171.5">4</text>
<text x="140" y="168.3">8</text>
<text x="140" y="169.9">6</text>
<text x="144.7" y="173.1">1</text>
<text x="144.7" y="171.5">3</text>
<text x="144.7" y="169.9">5</text>
<text x="144.7" y="168.3">7</text>
<text x="175.5" y="169.1">HEADER</text>
<text x="175.5" y="172.3">P16</text>
<text x="184.5" y="169.1">2X2</text>
<text x="197.5" y="172.3">Expansion/Test</text>
<text x="216.8" y="172.3">Headers</text>
<text x="227.1" y="172.3">Optional</text>
<text x="12.9" y="179.6">A[2..3]</text>
<text x="33.8" y="178.8">A[2..3]</text>
<text x="175.5" y="178.8">HEADER</text>
<text x="175.7" y="176.4">2</text>
<text x="175.7" y="174.8">4</text>
<text x="180.4" y="176.4">1</text>
<text x="180.4" y="174.8">3</text>
<text x="184.5" y="178.8">2X2</text>
<text x="197.5" y="177.2">Headers</text>
<text x="207.8" y="177.2">to</text>
<text x="211.7" y="177.2">Be</text>
<text x="215.6" y="177.2">a</text>
<text x="218.1" y="177.2">Superset</text>
<text x="229.7" y="177.2">of</text>
<text x="12.9" y="182.9">BE*[2..3]</text>
<text x="33.8" y="182">BE*[2..3]</text>
<text x="77.6" y="185.3">CLK1X_C</text>
<text x="96.1" y="182.1">P11</text>
<text x="96.1" y="183.7">HEADER</text>
<text x="105.1" y="183.7">8X2</text>
<text x="126.2" y="183.6">GND</text>
<text x="126.2" y="185.3">GND</text>
<text x="139.8" y="180.4">P6</text>
<text x="139.8" y="182.1">HEADER</text>
<text x="140" y="184.5">16</text>
<text x="143.5" y="184.5">15</text>
<text x="148.8" y="182.1">8X2</text>
<text x="197.5" y="180.4">Adapter</text>
<text x="197.5" y="185.3">Low</text>
<text x="202.7" y="185.3">Force</text>
<text x="207.8" y="180.4">for</text>
<text x="210.4" y="185.3">(Chamfered)</text>
<text x="213" y="180.4">Tektronix</text>
<text x="225.8" y="180.4">Logic</text>
<text x="225.8" y="185.3">Headers</text>
<text x="233.6" y="180.4">Analyzer</text>
<text x="236.1" y="185.3">Preferred</text>
<text x="12.9" y="189.4">BE*1/A1</text>
<text x="12.9" y="191">W/R*</text>
<text x="33.8" y="188.5">BE*1/A1</text>
<text x="33.8" y="190.1">W/R*</text>
<text x="33.8" y="191.7">RESET*</text>
<text x="77.6" y="186.9">BE*3</text>
<text x="77.6" y="188.5">BE*1/A1</text>
<text x="77.6" y="190.1">W/R*</text>
<text x="77.6" y="191.7">RESET*</text>
<text x="96.2" y="191">10</text>
<text x="96.2" y="189.4">12</text>
<text x="96.2" y="187.7">14</text>
<text x="96.2" y="186.1">16</text>
<text x="99.7" y="189.4">11</text>
<text x="99.7" y="187.7">13</text>
<text x="99.7" y="186.1">15</text>
<text x="101" y="191">9</text>
<text x="126.2" y="186.9">GND</text>
<text x="126.2" y="188.5">GND</text>
<text x="126.2" y="190.1">AD3</text>
<text x="126.2" y="191.7">AD2</text>
<text x="140" y="191">8</text>
<text x="140" y="189.4">10</text>
<text x="140" y="187.7">12</text>
<text x="140" y="186.1">14</text>
<text x="143.5" y="187.7">11</text>
<text x="143.5" y="186.1">13</text>
<text x="144.7" y="191">7</text>
<text x="144.7" y="189.4">9</text>
<text x="12.9" y="192.6">RESET*</text>
<text x="12.9" y="195.8">BE*0/A0</text>
<text x="33.8" y="195">BE*0/A0</text>
<text x="77.6" y="196.6">WIDTH1</text>
<text x="77.6" y="193.4">BE*2</text>
<text x="77.6" y="195">BE*0/A0</text>
<text x="96.2" y="197.5">2</text>
<text x="96.2" y="195.8">4</text>
<text x="96.2" y="192.6">8</text>
<text x="96.2" y="194.2">6</text>
<text x="101" y="197.5">1</text>
<text x="101" y="195.8">3</text>
<text x="101" y="194.2">5</text>
<text x="101" y="192.6">7</text>
<text x="126.2" y="193.4">AD1</text>
<text x="126.2" y="195">AD0</text>
<text x="140" y="195.8">2</text>
<text x="140" y="194.2">4</text>
<text x="140" y="192.6">6</text>
<text x="144.7" y="195.8">1</text>
<text x="144.7" y="194.2">3</text>
<text x="144.7" y="192.6">5</text>
<text x="194.5" y="196.8">Title</text>
<text x="194.5" y="193.9">i960</text>
<text x="200.9" y="193.9">Microprocessor</text>
<text x="220.2" y="193.9">Applications</text>
<text x="236.9" y="193.9">Engineering</text>
<text x="12.9" y="203.9">WIDTH[0..1]</text>
<text x="194.5" y="201.5">Size Document</text>
<text x="196.6" y="203.9">B</text>
<text x="204.8" y="199.1">80960JX</text>
<text x="211.9" y="201.5">Number</text>
<text x="215.1" y="199.1">Evalauation</text>
<text x="215.2" y="203.9">Expansion</text>
<text x="228.1" y="203.9">Bus</text>
<text x="230.6" y="199.1">Platform</text>
<text x="248.1" y="201.5">REV</text>
<text x="249.4" y="203.9">0</text>
<text x="12.9" y="205.6">XCS*[0..1]</text>
<text x="194.5" y="206.4">Date:</text>
<text x="208.7" y="206.4">June</text>
<text x="216.4" y="206.4">8,</text>
<text x="220.3" y="206.4">1994 Sheet</text>
<text x="239.2" y="206.4">5</text>
<text x="241.8" y="206.4">of</text>
<text x="249.5" y="206.4">21</text>
</g>
</svg>
